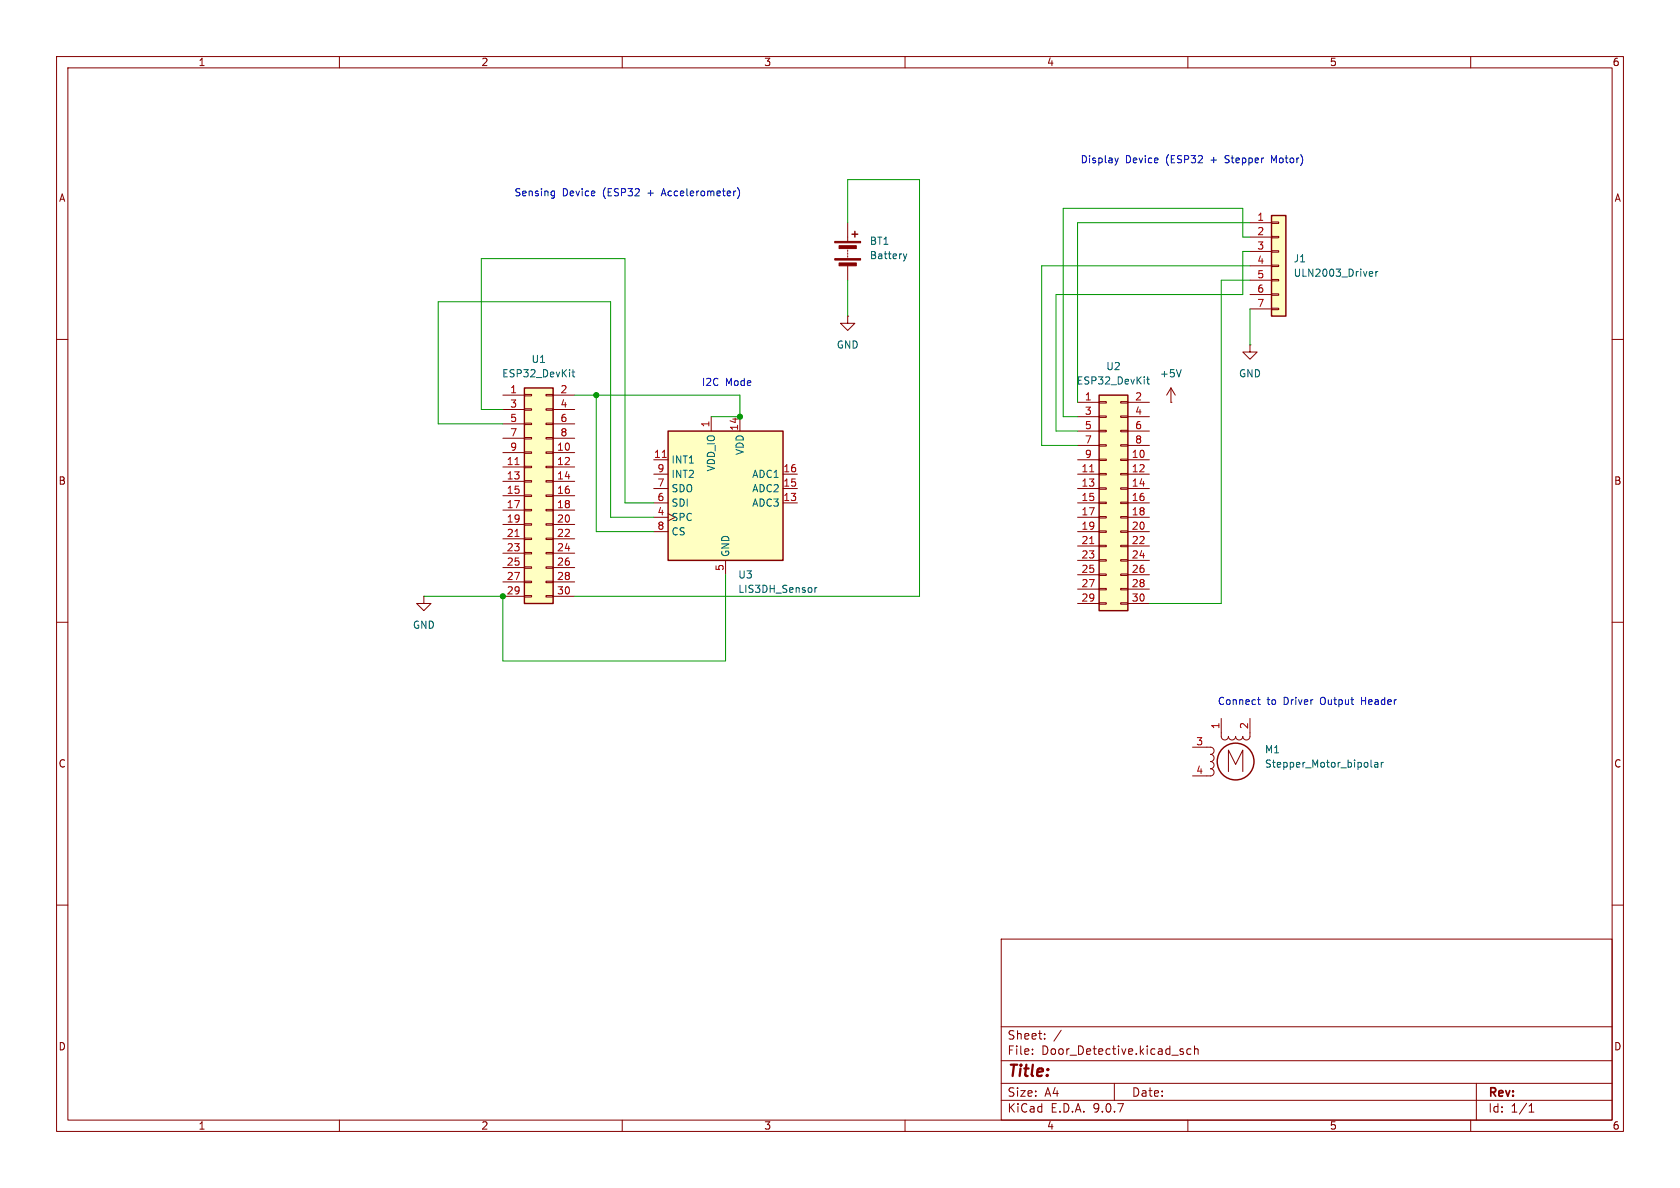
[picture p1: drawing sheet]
<svg xmlns="http://www.w3.org/2000/svg" width="297mm" height="210mm" viewBox="0 0 297 210" stroke-linecap="round" stroke-linejoin="round" font-family="sans-serif">
<g fill="none" stroke="#840000" stroke-width=".18">
<path d="M10 10h277v190h-277zM12 12h273v186h-273zM60 10v2M110 10v2M160 10v2M210 10v2M260 10v2M10 60h2M285 60h2M10 110h2M285 110h2M10 160h2"/>
<path d="M177 166h108v32h-108zM285 160h2M60 198v2M110 198v2M160 198v2M177 194.5h108M177 191.5h108M177 187.5h108M177 181.5h108M182.5 186.3v.1M182.5 185.5v.1M184.7 183.6v.1"/>
<path d="M184.7 182.8v.1M187.6 182.1l-1.3 2M197 191.5v3M208.8 185.9l.4 .1v.2l-.2 .2h-.3M208.8 185.4l.4 .1M210 198v2M210.5 185.5l-.4-.1-.3 .3v.4l.2 .2h.5M211.2 185.5l.2-.1 .3 .1 .1 .9M211.2 184.9v1.5M260 198v2M261 191.5v6.5M270.3 196.6h.9"/>
<path d="M270.3 195.5l.4-.4v1.5"/>
</g>
<path d="M224.8 38.1h2.5v17.8h-2.5z" fill="#ffffc2"/>
<path d="M224.8 38.1h2.5v17.8h-2.5z" fill="none" stroke="#840000" stroke-width=".25"/>
<g fill="none" stroke="#840000" stroke-width=".18">
<path d="M221 39.4h3.8M224.8 39.2h1.3v.3h-1.3zM221 41.9h3.8M221 44.5h3.8M221 47h3.8M221 49.5h3.8M221 52.1h3.8M221 54.6h3.8M224.8 41.8h1.3v.2h-1.3zM224.8 44.3h1.3v.3h-1.3zM224.8 46.9h1.3v.2h-1.3zM224.8 49.4h1.3v.3h-1.3z"/>
<path d="M224.8 51.9h1.3v.3h-1.3zM224.8 54.5h1.3v.2h-1.3z"/>
</g>
<path d="M242.3 48l.3 .1 .1 .2-.6 .1M242.6 48.8h-.3M243.2 48v.8M243.6 48l-.4 .2" fill="none" stroke="#006464" stroke-width=".18"/>
<path d="M92.7 68.6h5.1v38.1h-5.1z" fill="#ffffc2"/>
<path d="M92.7 68.6h5.1v38.1h-5.1z" fill="none" stroke="#840000" stroke-width=".25"/>
<g fill="none" stroke="#840000" stroke-width=".18">
<path d="M88.9 69.9h3.8M88.9 72.4h3.8M88.9 74.9h3.8M88.9 77.5h3.8M92.7 69.7h1.3v.3h-1.3zM92.7 72.3h1.3v.2h-1.3zM92.7 74.8h1.3v.3h-1.3zM92.7 77.3h1.3v.3h-1.3zM92.7 79.9h1.3v.2h-1.3zM96.5 69.7h1.3v.3h-1.3zM96.5 72.3h1.3v.2h-1.3zM96.5 74.8h1.3v.3h-1.3z"/>
<path d="M96.5 77.3h1.3v.3h-1.3zM96.5 79.9h1.3v.2h-1.3zM97.8 69.9h3.8M97.8 72.4h3.8M97.8 74.9h3.8M97.8 77.5h3.8M88.9 80h3.8M88.9 82.6h3.8M88.9 85.1h3.8M88.9 87.6h3.8M88.9 90.2h3.8M88.9 92.7h3.8"/>
<path d="M88.9 95.3h3.8M88.9 97.8h3.8M92.7 82.4h1.3v.3h-1.3zM92.7 85h1.3v.2h-1.3zM92.7 87.5h1.3v.3h-1.3zM92.7 90h1.3v.3h-1.3zM92.7 92.6h1.3v.2h-1.3zM92.7 95.1h1.3v.3h-1.3zM92.7 97.7h1.3v.2h-1.3zM96.5 82.4h1.3v.3h-1.3zM96.5 85h1.3v.2h-1.3zM96.5 87.5h1.3v.3h-1.3z"/>
<path d="M96.5 90h1.3v.3h-1.3zM96.5 92.6h1.3v.2h-1.3zM96.5 95.1h1.3v.3h-1.3zM96.5 97.7h1.3v.2h-1.3zM97.8 80h3.8M97.8 82.6h3.8M97.8 85.1h3.8M97.8 87.6h3.8M97.8 90.2h3.8M97.8 92.7h3.8M97.8 95.3h3.8M97.8 97.8h3.8"/>
<path d="M74.9 105.4v1.3h1.3l-1.3 1.3-1.2-1.3h1.2M74.9 105.4h.1M88.9 100.3h3.8M88.9 102.9h3.8M88.9 105.4h3.8M92.7 100.2h1.3v.3h-1.3zM92.7 102.7h1.3v.3h-1.3zM92.7 105.3h1.3v.2h-1.3zM96.5 100.2h1.3v.3h-1.3zM96.5 102.7h1.3v.3h-1.3zM96.5 105.3h1.3v.2h-1.3zM97.8 100.3h3.8"/>
<path d="M97.8 102.9h3.8M97.8 105.4h3.8"/>
</g>
<path d="M91 82.1h.8M91 94.8h.8" fill="none" stroke="#a90000" stroke-width=".18"/>
<path d="M101.1 65.8h.5M101.3 65.3v1.1l.3 .2" fill="none" stroke="#006464" stroke-width=".18"/>
<path d="M194.3 69.9h5.1v38.1h-5.1z" fill="#ffffc2"/>
<g fill="none" stroke="#840000" stroke-width=".25">
<path d="M150.6 41.4h1M151.1 40.9v1M194.3 69.9h5.1v38.1h-5.1z"/>
<circle cx="218.4" cy="134.6" r="3.3"/>
</g>
<g fill="none" stroke="#840000" stroke-width=".18">
<path d="M149.9 39.4v3.3M149.9 44.2v.3M149.9 44.7v.3M149.9 45.2v.3M149.9 47v2.5M190.5 71.1h3.8M190.5 73.7h3.8M190.5 76.2h3.8M190.5 78.7h3.8M194.3 71h1.3v.2h-1.3zM194.3 73.5h1.3v.3h-1.3zM194.3 76.1h1.3v.2h-1.3z"/>
<path d="M194.3 78.6h1.3v.3h-1.3zM198.1 71h1.3v.2h-1.3zM198.1 73.5h1.3v.3h-1.3zM198.1 76.1h1.3v.2h-1.3zM198.1 78.6h1.3v.3h-1.3zM199.4 71.1h3.8M199.4 73.7h3.8M199.4 76.2h3.8M199.4 78.7h3.8M207 71.1h.1M207 68.6l-.8 1.3M207 68.6l.8 1.3"/>
<path d="M207 68.6v2.5M221 61v1.2h1.2l-1.2 1.3-1.3-1.3h1.3M221 61h.1M190.5 81.3h3.8M190.5 83.8h3.8M190.5 86.4h3.8M190.5 88.9h3.8M190.5 91.4h3.8M190.5 94h3.8M190.5 96.5h3.8M190.5 99.1h3.8M194.3 81.2h1.3v.2h-1.3z"/>
<path d="M194.3 83.7h1.3v.2h-1.3zM194.3 86.2h1.3v.3h-1.3zM194.3 88.8h1.3v.2h-1.3zM194.3 91.3h1.3v.3h-1.3zM194.3 93.9h1.3v.2h-1.3zM194.3 96.4h1.3v.2h-1.3zM194.3 98.9h1.3v.3h-1.3zM198.1 81.2h1.3v.2h-1.3zM198.1 83.7h1.3v.2h-1.3zM198.1 86.2h1.3v.3h-1.3zM198.1 88.8h1.3v.2h-1.3zM198.1 91.3h1.3v.3h-1.3z"/>
<path d="M198.1 93.9h1.3v.2h-1.3zM198.1 96.4h1.3v.2h-1.3zM198.1 98.9h1.3v.3h-1.3zM199.4 81.3h3.8M199.4 83.8h3.8M199.4 86.4h3.8M199.4 88.9h3.8M199.4 91.4h3.8M199.4 94h3.8M199.4 96.5h3.8M199.4 99.1h3.8M190.5 101.6h3.8"/>
<path d="M190.5 104.1h3.8M190.5 106.7h3.8M194.3 101.5h1.3v.2h-1.3zM194.3 104h1.3v.3h-1.3zM194.3 106.6h1.3v.2h-1.3zM198.1 101.5h1.3v.2h-1.3zM198.1 104h1.3v.3h-1.3zM198.1 106.6h1.3v.2h-1.3zM199.4 101.6h3.8M199.4 104.1h3.8M199.4 106.7h3.8M210.8 132.1h3.2a.64 .64 0 0 1 .6 .6 .64 .64 0 0 1-.6 .7 .63 .63 0 0 1 .6 .6 .63 .63 0 0 1-.6 .6 .63 .63 0 0 1 .6 .7 .63 .63 0 0 1-.6 .6 .63 .63 0 0 1 .6 .6 .63 .63 0 0 1-.6 .7"/>
<path d="M210.8 137.2h3.2M215.9 127v3.2a.64 .64 0 0 0 .6 .6 .64 .64 0 0 0 .7-.6 .64 .64 0 0 0 .6 .6 .64 .64 0 0 0 .6-.6 .64 .64 0 0 0 .7 .6 .64 .64 0 0 0 .6-.6 .64 .64 0 0 0 .6 .6 .64 .64 0 0 0 .7-.6v-3.2M217.2 136.4v-3.8l1.2 2.5 1.3-2.5v3.8"/>
</g>
<path d="M192.6 83.4h.8M192.6 96.1h.8" fill="none" stroke="#a90000" stroke-width=".18"/>
<path d="M159.7 44.9l.3 .8M160 45.7l-.2 .4M160.3 44.9l-.3 .8M202.7 67h.5M202.9 66.6v1.1l.3 .2M208.8 65.3l-.4 1.3M242.4 134.3v1.1l.2 .2M243 134.8h.5l.1 .8M243.6 135.1h-.4l-.2 .2 .2 .3h.4M244.2 134.8v.8M244.6 134.8l-.4 .2" fill="none" stroke="#006464" stroke-width=".18"/>
<g fill="#840000" stroke="#840000" stroke-width=".18">
<path d="M147.6 42.7h4.5v.2h-4.5z"/>
<path d="M147.6 45.7h4.5v.3h-4.5z"/>
<path d="M148.3 43.4h3.1v.5h-3.1z"/>
<path d="M148.3 46.5h3.1v.5h-3.1z"/>
</g>
<path d="M118.1 76.2h20.3v22.9h-20.3z" fill="#ffffc2"/>
<path d="M118.1 76.2h20.3v22.9h-20.3z" fill="none" stroke="#840000" stroke-width=".25"/>
<g fill="none" stroke="#840000" stroke-width=".18">
<path d="M149.9 55.9v1.3h1.2l-1.2 1.2-1.3-1.2h1.3M149.9 55.9h.1M125.7 73.7v2.5M130.8 73.7v2.5M115.6 81.3h2.5M115.6 83.8h2.5M115.6 86.4h2.5M115.6 88.9h2.5M115.6 91.4h2.5M115.6 94h2.5M128.3 99.1v2.5M138.4 83.8h2.6"/>
<path d="M138.4 86.4h2.6M138.4 88.9h2.6"/>
</g>
<path d="M117.1 80.9h.7" fill="none" stroke="#a90000" stroke-width=".18"/>
<path d="M144.1 103.9v.8M144.4 103.9l-.3 .2" fill="none" stroke="#006464" stroke-width=".18"/>
<g fill="none" stroke="#009600" stroke-width=".18">
<path d="M149.9 39.4v-7.6h12.7v73.6h-61M221 39.4h-30.5v31.7M149.9 49.5v6.4M221 49.5h-5.1v57.2h-12.7M221 44.5h-1.3v7.6h-33v24.1h3.8M221 41.9h-1.3v-5.1h-31.7v36.9h2.5M221 54.6v6.4M221 47h-36.9v31.7h6.4M88.9 72.4h-3.8v-26.7h25.4v43.2h5.1M88.9 74.9h-11.4v-21.6h30.4v38.1h7.7M101.6 69.9h29.2v3.8h-5.1M105.4 69.9v24.1h10.2"/>
<path d="M128.3 101.6v15.2h-39.4v-11.4h-14"/>
</g>
<path d="M97.7 33.8h.3M98 33.8v1l-.1 .2h-.3M98 34.6h-.3M130 33.8h.1M130.4 33.2a1.46 1.46 0 0 1 0 1.9M197.1 27.9l.3 .9M197.4 28.8l-.1 .3M197.7 27.9l-.3 .9M225.2 28.4l-.4-.9v1.3M222.3 123.7h.5M222.5 123.3v1.1l.3 .1" fill="none" stroke="#0000c2" stroke-width=".18"/>
<g fill="#009600" stroke="#009600" stroke-width=".18">
<circle cx="130.8" cy="73.7" r=".46"/>
<circle cx="88.9" cy="105.4" r=".46"/>
<circle cx="105.4" cy="69.9" r=".46"/>
</g>
<text font-size="2.8" fill="#840000" x="178" y="190.9">Title:</text>
<g font-size="2.1" fill="#840000">
<text x="178" y="184">Sheet:</text>
<text x="178" y="186.7">File:</text>
<text x="184.1" y="186.7">Door_Detective.kicad_sch</text>
<text x="178" y="196.9">KiCad</text>
<text x="178" y="194.1">Size:</text>
<text x="184.7" y="194.1">A4</text>
<text x="185.7" y="196.9">E.D.A.</text>
<text x="193.3" y="196.9">9.0.7</text>
<text x="200" y="194.1">Date:</text>
<text x="263" y="194.3">Rev:</text>
<text x="263" y="196.9">Id:</text>
<text x="267.1" y="196.9">1/1</text>
</g>
<g font-size="1.8" fill="#840000">
<text x="35" y="11.9">1</text>
<text x="85" y="11.9">2</text>
<text x="135" y="11.9">3</text>
<text x="185" y="11.9">4</text>
<text x="235" y="11.9">5</text>
<text x="285" y="11.9">6</text>
<text x="10.3" y="35.9">A</text>
<text x="285.3" y="35.9">A</text>
<text x="10.3" y="85.9">B</text>
<text x="285.3" y="85.9">B</text>
<text x="10.3" y="135.9">C</text>
<text x="285.3" y="135.9">C</text>
<text x="10.3" y="185.9">D</text>
<text x="285.3" y="185.9">D</text>
<text x="35" y="199.9">1</text>
<text x="85" y="199.9">2</text>
<text x="135" y="199.9">3</text>
<text x="185" y="199.9">4</text>
<text x="235" y="199.9">5</text>
<text x="285" y="199.9">6</text>
</g>
<g font-size="1.8" fill="#0000c2">
<text x="190.9" y="29.1">Display</text>
<text x="198.9" y="29.1">Device</text>
<text x="206.2" y="29.1">(ESP32</text>
<text x="214.3" y="29.1">+</text>
<text x="217" y="29.1">Stepper</text>
<text x="225.4" y="29.1">Motor)</text>
<text x="90.8" y="34.9">Sensing</text>
<text x="99.4" y="34.9">Device</text>
<text x="106.7" y="34.9">(ESP32</text>
<text x="114.7" y="34.9">+</text>
<text x="117.5" y="34.9">Accelerometer)</text>
<text x="124" y="68.4">I2C</text>
<text x="128.2" y="68.4">Mode</text>
<text x="215.2" y="124.8">Connect</text>
<text x="224" y="124.8">to</text>
<text x="227" y="124.8">Driver</text>
<text x="233.7" y="124.8">Output</text>
<text x="241.1" y="124.8">Header</text>
</g>
<g font-size="1.8" fill="#a90000">
<text x="222.2" y="39.1">1</text>
<text x="222.2" y="41.7">2</text>
<text x="222.2" y="44.2">3</text>
<text x="222.2" y="46.7">4</text>
<text x="222.2" y="49.3">5</text>
<text x="222.2" y="51.8">6</text>
<text x="222.2" y="54.4">7</text>
<text x="90.1" y="69.6">1</text>
<text x="99" y="69.6">2</text>
<text x="191.7" y="70.9">1</text>
<text x="200.6" y="70.9">2</text>
<text x="90.1" y="72.1">3</text>
<text x="90.1" y="74.7">5</text>
<text x="90.1" y="77.2">7</text>
<text x="99" y="72.1">4</text>
<text x="99" y="74.7">6</text>
<text x="99" y="77.2">8</text>
<text x="125.5" y="75.6" transform="rotate(-90 125.5 75.6)">1</text>
<text x="130.6" y="76.2" transform="rotate(-90 130.6 76.2)">14</text>
<text x="191.7" y="73.4">3</text>
<text x="191.7" y="75.9">5</text>
<text x="200.6" y="73.4">4</text>
<text x="200.6" y="75.9">6</text>
<text x="89.5" y="82.3">11</text>
<text x="90.1" y="79.8">9</text>
<text x="98.4" y="79.8">10</text>
<text x="98.4" y="82.3">12</text>
<text x="115.5" y="81">11</text>
<text x="116.1" y="83.6">9</text>
<text x="138.4" y="83.6">16</text>
<text x="191.1" y="83.6">11</text>
<text x="191.7" y="78.5">7</text>
<text x="191.7" y="81">9</text>
<text x="200" y="81">10</text>
<text x="200" y="83.6">12</text>
<text x="200.6" y="78.5">8</text>
<text x="89.5" y="84.8">13</text>
<text x="89.5" y="87.4">15</text>
<text x="89.5" y="89.9">17</text>
<text x="98.4" y="84.8">14</text>
<text x="98.4" y="87.4">16</text>
<text x="98.4" y="89.9">18</text>
<text x="116.1" y="86.1">7</text>
<text x="116.1" y="88.6">6</text>
<text x="138.4" y="86.1">15</text>
<text x="138.4" y="88.6">13</text>
<text x="191.1" y="86.1">13</text>
<text x="191.1" y="88.6">15</text>
<text x="200" y="86.1">14</text>
<text x="200" y="88.6">16</text>
<text x="89.5" y="92.5">19</text>
<text x="89.5" y="95">21</text>
<text x="98.4" y="92.5">20</text>
<text x="98.4" y="95">22</text>
<text x="116.1" y="91.2">4</text>
<text x="116.1" y="93.7">8</text>
<text x="191.1" y="91.2">17</text>
<text x="191.1" y="93.7">19</text>
<text x="200" y="91.2">18</text>
<text x="200" y="93.7">20</text>
<text x="89.5" y="97.5">23</text>
<text x="89.5" y="100.1">25</text>
<text x="98.4" y="97.5">24</text>
<text x="98.4" y="100.1">26</text>
<text x="128" y="101" transform="rotate(-90 128 101)">5</text>
<text x="191.1" y="96.3">21</text>
<text x="191.1" y="98.8">23</text>
<text x="191.1" y="101.3">25</text>
<text x="200" y="96.3">22</text>
<text x="200" y="98.8">24</text>
<text x="200" y="101.3">26</text>
<text x="89.5" y="102.6">27</text>
<text x="89.5" y="105.2">29</text>
<text x="98.4" y="102.6">28</text>
<text x="98.4" y="105.2">30</text>
<text x="191.1" y="103.9">27</text>
<text x="191.1" y="106.4">29</text>
<text x="200" y="103.9">28</text>
<text x="200" y="106.4">30</text>
<text x="211.4" y="131.8">3</text>
<text x="215.6" y="129" transform="rotate(-90 215.6 129)">1</text>
<text x="220.7" y="129" transform="rotate(-90 220.7 129)">2</text>
<text x="211.4" y="136.9">4</text>
</g>
<g font-size="1.8" fill="#006464">
<text x="153.7" y="43.5">BT1</text>
<text x="153.7" y="46">Battery</text>
<text x="228.6" y="46.6">J1</text>
<text x="228.6" y="49.1">ULN2003_Driver</text>
<text x="93.9" y="64.4">U1</text>
<text x="147.8" y="61.8">GND</text>
<text x="195.5" y="65.6">U2</text>
<text x="88.7" y="66.9">ESP32_DevKit</text>
<text x="190.3" y="68.2">ESP32_DevKit</text>
<text x="205" y="66.9">+5V</text>
<text x="218.9" y="66.9">GND</text>
<text x="118.6" y="82.1">INT1</text>
<text x="126.6" y="83.4" transform="rotate(-90 126.6 83.4)">VDD_IO</text>
<text x="131.7" y="80.5" transform="rotate(-90 131.7 80.5)">VDD</text>
<text x="118.6" y="84.7">INT2</text>
<text x="118.6" y="87.2">SDO</text>
<text x="118.6" y="89.8">SDI</text>
<text x="132.9" y="84.7">ADC1</text>
<text x="132.9" y="87.2">ADC2</text>
<text x="132.9" y="89.8">ADC3</text>
<text x="118.6" y="92.3">SPC</text>
<text x="118.6" y="94.8">CS</text>
<text x="129.1" y="98.6" transform="rotate(-90 129.1 98.6)">GND</text>
<text x="130.4" y="102.5">U3</text>
<text x="130.4" y="105">LIS3DH_Sensor</text>
<text x="72.9" y="111.4">GND</text>
<text x="223.5" y="133.4">M1</text>
<text x="223.5" y="135.9">Stepper_Motor_bipolar</text>
</g>
</svg>
